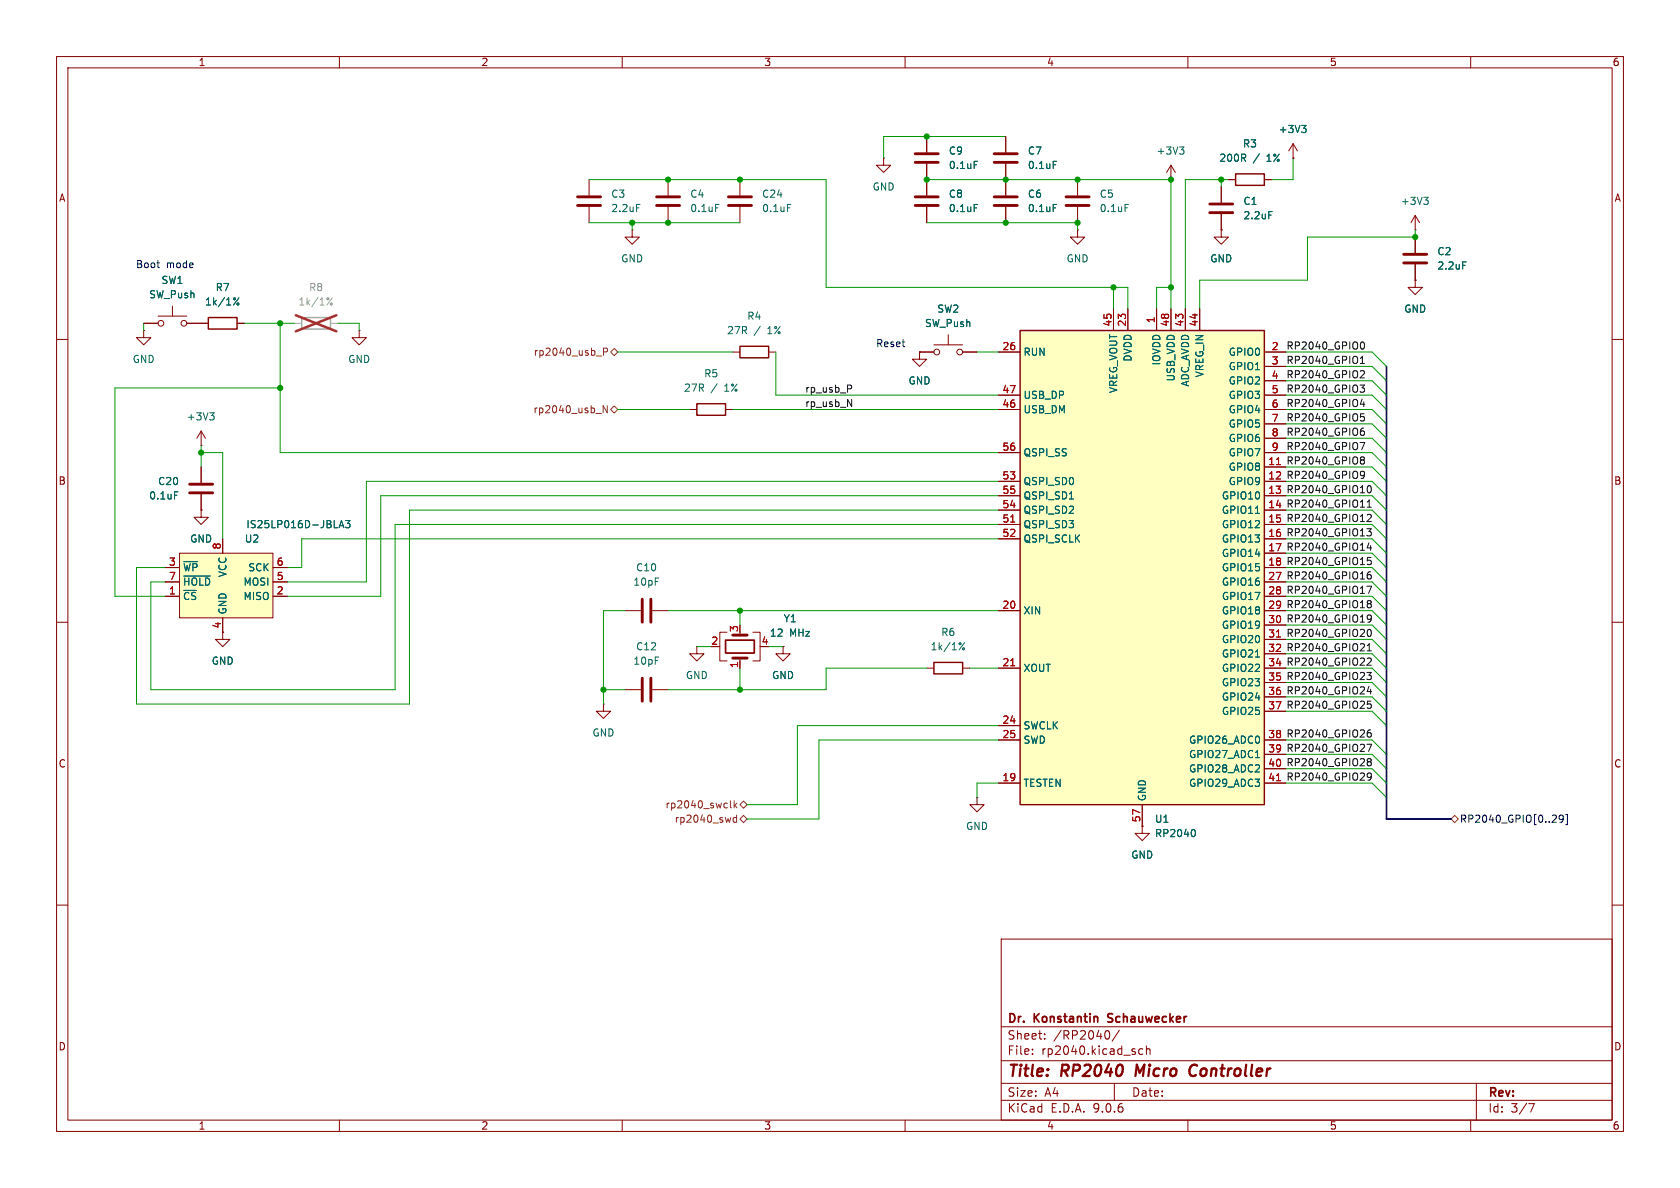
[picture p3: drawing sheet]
<svg xmlns="http://www.w3.org/2000/svg" width="297mm" height="210mm" viewBox="0 0 297 210" stroke-linecap="round" stroke-linejoin="round" font-family="sans-serif">
<g fill="none" stroke="#840000" stroke-width=".18">
<path d="M10 10h277v190h-277zM12 12h273v186h-273zM60 10v2M110 10v2M160 10v2M210 10v2M260 10v2M250.2 38.1l-.8 1.3M250.2 38.1l.8 1.3M250.2 38.1v2.5M35.6 57.2h1.2M41.9 57.2h1.3"/>
<path d="M63.5 58.4v1.3h1.3l-1.3 1.3-1.3-1.3h1.3M63.5 58.4h.1M250.2 40.6h.1M250.2 49.5v1.3h1.3l-1.3 1.3-1.3-1.3h1.3M250.2 49.5h.1M250.2 41.9v2.8M250.2 46.7v2.8M10 60h2M285 60h2M10 110h2M39.4 111.8v1.2h-1.3l1.3 1.3 1.2-1.3h-1.2M110.5 108h2.8"/>
<path d="M115.3 108h2.8M123.2 114.3v1.3h1.3l-1.3 1.2-1.3-1.2h1.3M123.2 114.3h.1M127 114.3h.3M128.5 111.8h-1.2v5h1.2M130.8 116.3v1.8M133.1 111.8h1.3v5h-1.3M163.8 118.1h1.3M170.2 118.1h1.2M285 110h2M110.5 121.9h2.8M115.3 121.9h2.8"/>
<path d="M10 160h2M177 166h108v32h-108zM285 160h2M60 198v2M110 198v2M160 198v2M177 194.5h108M177 191.5h108M177 187.5h108M177 181.5h108M182.5 186.3v.1M182.5 185.5v.1"/>
<path d="M184.7 183.6v.1M184.7 182.8v.1M195.7 182.2a.81 .81 0 0 1 .6 .6 .81 .81 0 0 1-.3 .8l-.3 .1M197 191.5v3M197.9 182.1l-1.3 2M202 185.5l-.4-.1-.3 .3v.4l.2 .2h.5M202.7 185.5l.2-.1 .3 .1 .1 .9M202.7 184.9v1.5M210 198v2M260 198v2M261 191.5v6.5M270.2 195.1h1l-.6 1.5"/>
</g>
<path d="M201 188.2l-.3 2M211.3 188.2a1.13 1.13 0 0 0-1 .7 1.13 1.13 0 0 0 .3 1.2l.2 .1 .5-.1" fill="none" stroke="#840000" stroke-width=".4"/>
<path d="M128.3 113.2h5v2.2h-5zM195.9 179.3v.5M195.8 180.6l.3 .1" fill="none" stroke="#840000" stroke-width=".3"/>
<path d="M36.8 56.1h5.1v2.1h-5.1zM165.1 117.1h5.1v2h-5.1z" fill="none" stroke="#840000" stroke-width=".25"/>
<g fill="none" stroke="#006464" stroke-width=".18">
<path d="M251.7 34.9h.8l-.4 .5M252.2 35.4l.3 .2v.3l-.3 .2M41.6 52.7v.3M42.2 52.6l-.9 1.3M258.6 46.3h.6M169.8 113.7v.2M170.5 113.6l-1 1.3"/>
<circle cx="42.1" cy="53.7" r=".18"/>
<circle cx="170.3" cy="114.7" r=".18"/>
</g>
<path d="M248.2 45h4M248.2 46.5h4M113.5 105.9v4.1M113.5 119.9v4.1M115.1 105.9v4.1M115.1 119.9v4.1M129.5 116.3h2.6M129.5 112.3h2.6" fill="none" stroke="#840000" stroke-width=".51"/>
<path d="M53.3 56.1h5.1v2.1h-5.1z" fill="none" stroke="#a1a1a1" stroke-width=".25"/>
<path d="M52.1 57.2h1.2M58.4 57.2h1.3" fill="none" stroke="#a1a1a1" stroke-width=".18"/>
<g fill="none" stroke="#989898" stroke-width=".18">
<path d="M58.1 52.7v.3M58.8 52.6l-1 1.3"/>
<circle cx="58.6" cy="53.7" r=".18"/>
</g>
<path d="M52.3 55.7l7.2 2.9M59.5 55.7l-7.2 2.9" fill="none" stroke="#e12e31" stroke-width=".46"/>
<path d="M31.7 97.8h16.6v11.4h-16.6z" fill="#ffffc2"/>
<g fill="none" stroke="#840000" stroke-width=".18">
<path d="M25.4 58.4v1.3h1.3l-1.3 1.3-1.3-1.3h1.3M25.4 58.4h.1M25.4 57.2h2.5M27.9 55.9h5.1M30.5 54.1v1.8M33 57.2h2.6M35.6 78.7h.1M35.6 76.2l.7 1.3M35.6 76.2l-.8 1.3M35.6 76.2v2.5M31.7 97.8h16.6v11.4h-16.6zM35.6 90.2v1.2h-1.3l1.3 1.3 1.2-1.3h-1.2"/>
<path d="M35.6 90.2h.1M35.6 82.6v2.7M35.6 87.4v2.8M39.4 95.3v2.5M29.2 100.3h2.5M29.2 102.9h2.5M29.2 105.4h2.5M39.4 109.2v2.6M48.3 100.3h2.5M48.3 102.9h2.5M48.3 105.4h2.5M106.7 124.5v1.2h1.2l-1.2 1.3-1.3-1.3h1.3"/>
<path d="M106.7 124.5h.1"/>
<circle cx="28.4" cy="57.2" r=".51"/>
<circle cx="32.5" cy="57.2" r=".51"/>
</g>
<path d="M37.1 73h.8l-.5 .5M37.6 73.5l.3 .2v.3l-.3 .2M30.9 86.9h.6M32.5 99.3h2.5M59.9 93.3l.5-1.3 .4 1.3M60.1 92.9h.6M61.1 92h.8l-.4 .5 .3 .1v.6l-.2 .1-.5-.1M32.5 101.8h4.7" fill="none" stroke="#006464" stroke-width=".18"/>
<path d="M33.5 85.6h4.1M33.5 87.1h4.1" fill="none" stroke="#840000" stroke-width=".51"/>
<path d="M180.3 58.4h43.2v83.8h-43.2z" fill="#ffffc2"/>
<path d="M218.4 30.7h5.1v2.1h-5.1zM180.3 58.4h43.2v83.8h-43.2zM123.2 71.4h5.1v2h-5.1zM130.8 61.2h5.1v2h-5.1z" fill="none" stroke="#840000" stroke-width=".25"/>
<g fill="none" stroke="#840000" stroke-width=".18">
<path d="M104.1 31.8v2.7M104.1 36.6v2.8M118.1 31.8v2.7M118.1 36.6v2.8M130.8 31.8v2.7M130.8 36.6v2.8M156.2 27.9v1.3h1.3l-1.3 1.3-1.3-1.3h1.3M156.2 27.9h.1M163.8 24.1v2.8M163.8 29v5.5M163.8 36.6v2.8M177.8 24.1v2.8"/>
<path d="M177.8 29v5.5M177.8 36.6v2.8M190.5 31.8v2.7M190.5 36.6v2.8M207 31.8h.1M207 29.2v2.6M207 29.2l-.8 1.3M207 29.2l.8 1.3M215.9 33v2.8M215.9 37.8v2.8M217.2 31.8h1.2M223.5 31.8h1.3"/>
<path d="M228.6 27.9h.1M228.6 25.4l-.8 1.3M228.6 25.4l.8 1.3M228.6 25.4v2.5M25.4 57.2h2.5M33 57.2h3.8M41.9 57.2h1.3M111.8 40.6v1.3h1.2l-1.2 1.3-1.3-1.3h1.3M111.8 40.6h.1M167.6 59.2v1.8M190.5 40.6v1.3h1.3l-1.3 1.3-1.3-1.3h1.3M190.5 40.6h.1"/>
<path d="M196.8 54.6v3.8M199.4 54.6v3.8M204.5 54.6v3.8M207 54.6v3.8M209.5 54.6v3.8M212.1 54.6v3.8M215.9 40.6v1.3h1.3l-1.3 1.3-1.3-1.3h1.3M215.9 40.6h.1M250.2 49.5h.1M250.2 41.9v2.8M250.2 46.7v2.8M121.9 72.4h1.3"/>
<path d="M128.3 72.4h1.2M129.5 62.2h1.3M135.9 62.2h1.3M162.6 62.2v1.3h1.2l-1.2 1.3-1.3-1.3h1.3M162.6 62.2h.1M162.6 62.2h2.5M165.1 61h5.1M170.2 62.2h2.5M176.5 62.2h3.8M176.5 69.9h3.8M176.5 72.4h3.8M223.5 62.2h3.8"/>
<path d="M223.5 69.9h3.8M223.5 72.4h3.8M223.5 64.8h3.8M223.5 67.3h3.8M223.5 74.9h3.8M223.5 77.5h3.8M35.6 90.2h.1M35.6 82.6v2.7M35.6 87.4v2.8M39.4 95.3v2.5M176.5 80h3.8M176.5 85.1h3.8"/>
<path d="M176.5 87.6h3.8M176.5 90.2h3.8M176.5 92.7h3.8M176.5 95.3h3.8M223.5 80h3.8M223.5 85.1h3.8M223.5 87.6h3.8M223.5 90.2h3.8M223.5 92.7h3.8M223.5 95.3h3.8M223.5 82.6h3.8M223.5 97.8h3.8"/>
<path d="M29.2 100.3h2.5M29.2 102.9h2.5M29.2 105.4h2.5M39.4 109.2v2.6M48.3 100.3h2.5M48.3 102.9h2.5M48.3 105.4h2.5M130.8 116.8v1.3M138.4 114.3v1.3h1.3l-1.3 1.2-1.2-1.2h1.2M138.4 114.3h.1M176.5 108h3.8M176.5 118.1h3.8"/>
<path d="M223.5 108h3.8M223.5 118.1h3.8M223.5 100.3h3.8M223.5 102.9h3.8M223.5 105.4h3.8M223.5 110.5h3.8M223.5 113h3.8M223.5 115.6h3.8M176.5 128.3h3.8M176.5 130.8h3.8M176.5 138.4h3.8M223.5 130.8h3.8"/>
<path d="M223.5 138.4h3.8M223.5 120.7h3.8M223.5 123.2h3.8M223.5 125.7h3.8M223.5 133.4h3.8M223.5 135.9h3.8M172.7 141v1.2h1.3l-1.3 1.3-1.3-1.3h1.3M172.7 141h.1M201.9 146.1v1.2h1.3l-1.3 1.3-1.2-1.3h1.2M201.9 146.1h.1M201.9 142.2v3.9"/>
<circle cx="165.6" cy="62.2" r=".51"/>
<circle cx="169.7" cy="62.2" r=".51"/>
</g>
<g fill="none" stroke="#006464" stroke-width=".18">
<path d="M112.5 36.1h.6M126.5 36.1h.6M139.2 36.1h.6M172.2 36.1h.6M172.2 28.5h.6M186.2 36.1h.6M186.2 28.5h.6M198.9 36.1h.6M208.5 26h.8l-.4 .5M209.1 26.5l.2 .2v.3l-.2 .2M224.3 37.4h.6M230.1 22.2h.8l-.4 .5"/>
<path d="M230.7 22.7l.2 .2v.3l-.2 .2M41.6 52.7v.3M42.2 52.6l-.9 1.3M258.6 46.3h.6M30.9 86.9h.6M32.5 99.3h2.5M59.9 93.3l.5-1.3 .4 1.3M60.1 92.9h.6M61.1 92h.8l-.4 .5 .3 .1v.6l-.2 .1-.5-.1M189.1 88.2h.7M221.9 90.7h.8M32.5 101.8h4.7"/>
<path d="M221.9 116.1h.8M221.9 133.9h.8M211 146.6a.79 .79 0 0 1 0 1.3"/>
<circle cx="42.1" cy="53.7" r=".18"/>
</g>
<path d="M178.7 92.3h.7M225.7 82.1h.7M178.7 117.7h.7M225.7 112.6h.7M225.7 138h.7" fill="none" stroke="#a90000" stroke-width=".18"/>
<g fill="none" stroke="#840000" stroke-width=".51">
<path d="M102.1 34.8h4.1M102.1 36.3h4.1M116.1 34.8h4M116.1 36.3h4M128.8 34.8h4M128.8 36.3h4M161.8 34.8h4.1M161.8 36.3h4.1M161.8 27.2h4.1M161.8 28.7h4.1M175.8 34.8h4M175.8 36.3h4"/>
<path d="M175.8 27.2h4M175.8 28.7h4M188.5 34.8h4M188.5 36.3h4M213.9 36.1h4M213.9 37.6h4"/>
</g>
<path d="M276.4 144.6l-.3 .3h-.2l-.3-.3 .2-.4 .3-.1 .2 .1a.84 .84 0 0 1-.3 1.2h-.2M276.8 144h.3v1.8h-.3" fill="none" stroke="#000084" stroke-width=".18"/>
<g fill="none" stroke="#725600" stroke-width=".18">
<path d="M105.4 73.1h.9M105.4 62.9h1M106.7 62.2l.6-.1 .1-.1v-.3l-.7-.2v1.3M107.4 71.7v1.3l-.8-1.3v1.3M107.9 72.4l.7-.6 .6 .6-.6 .6zM107.9 62.2l.7-.6 .6 .6-.6 .7zM129.1 141.5v1.1l.2 .2M129.8 141.5v1.3M129.9 142.3l.4 .5M130.2 144.1v1.3M130.2 144.6l-.3-.1-.3 .3 .1 .5h.5M130.3 142l-.5 .5"/>
<path d="M130.8 144.8l.6-.7 .7 .7-.7 .6zM130.8 142.2l.6-.6 .7 .6-.7 .7zM256.5 144.8l.7-.7 .6 .7-.6 .6z"/>
</g>
<g fill="none" stroke="#0f0f0f" stroke-width=".18">
<path d="M149.8 70.6l.8 1.3v-1.3M150.3 68.1l.3 .2-.1 .3-.2 .1M240.4 68.1h.8l-.4 .5 .4 .1v.4l-.2 .2h-.4M240.4 78.2h.9l-.6 1.3M240.5 64.3h.7M240.5 63.4l.4-.4v1.3M240.6 65.6l.4-.1 .2 .4-.8 .9h.8M240.6 73.7l.4-.1 .2 .3-.1 .5h-.5M240.6 73.1h.6M240.6 60.6l.2-.2a.68 .68 0 0 1 .4 .7 .68 .68 0 0 1-.4 .6l-.2-.1M240.6 76.2h.4l.2 .2-.1 .5h-.5M240.8 70.5l-.3 1h.8"/>
<path d="M241.1 75.7h-.4l-.1 .3M241.1 71v.9M240.6 80.8h.4l.2 .1v.2l-.2 .2M240.6 83.4l.4-.1 .2 .1a.84 .84 0 0 1-.3 1.2h-.3M240.6 81.3h.1M240.7 81.3h.3M240.7 81.3l-.1 .1M241 81.3l.2 .3v.3l-.2 .1h-.4M241.2 83.9l-.2 .2-.4-.1M241.6 93.5h.8l-.4 .5 .4 .1v.5l-.2 .1-.6-.1M241.7 91l.5-.1 .2 .4-.8 .9h.8M241.7 89.7h.7"/>
<path d="M241.7 88.8l.4-.4v1.3M241.8 86l.2-.2a.68 .68 0 0 1 .4 .7 .68 .68 0 0 1-.4 .6l-.2-.1-.1-.4zM242 95.9l-.3 1h.8M242.3 96.4v.9M242.4 98.5h-.6l-.1 .7 .2-.2 .4 .1 .1 .2v.4l-.2 .1-.5-.1M241.6 118.9h.8l-.4 .5 .4 .1v.5l-.2 .1-.6-.1M241.6 103.6h.9l-.6 1.3M241.7 116.4l.5-.1 .2 .4-.8 .9h.8M241.7 114.2l.4-.4v1.3M241.7 115.1h.7M241.8 111.4l.2-.2a.68 .68 0 0 1 .4 .7 .68 .68 0 0 1-.4 .6l-.2-.1-.1-.4zM241.9 106.7l-.2-.2 .2-.3h.3l.2 .2-.2 .3"/>
<path d="M241.9 106.7l-.2 .3 .1 .3 .1 .1h.4l.1-.2v-.2l-.2-.3M241.9 106.7h.3M242.3 101.1h-.4a.86 .86 0 0 0 0 1.3l.5-.2v-.4l-.2-.2h-.3l-.2 .2M242.4 109.3l-.2 .2-.4-.1-.1-.1 .1-.5 .4-.1 .2 .1a.84 .84 0 0 1-.3 1.2h-.3M241.6 131.6h.9l-.6 1.2M241.9 134.7l-.2-.3 .2-.3h.3l.2 .2-.2 .4M241.9 134.7l-.2 .2 .1 .4 .1 .1 .4-.1 .1-.2v-.2l-.2-.2M241.9 134.7h.3M242 121.3l-.3 1h.8M242.3 129l-.4 .1a.86 .86 0 0 0 0 1.2l.5-.1v-.4l-.2-.3h-.3l-.2 .3M242.3 121.8v.9M242.4 123.9h-.6l-.1 .7 .2-.2 .4 .1 .1 .2v.4l-.2 .1-.5-.1"/>
<path d="M242.4 137.2l-.2 .2h-.3l-.2-.2 .1-.5 .4-.1 .2 .2a.84 .84 0 0 1-.3 1.1h-.3"/>
</g>
<path d="M245.1 64.8v80h11.4" fill="none" stroke="#000084" stroke-width=".3"/>
<g fill="none" stroke="#009600" stroke-width=".18">
<path d="M104.1 31.8h41.9v19h53.4v3.8M104.1 39.4h26.7M111.8 39.4v1.2M163.8 31.8h43.2v22.8M163.8 39.4h26.7v1.2M177.8 24.1h-21.6v3.8M215.9 31.8v1.2M217.2 31.8h-7.7v22.8M228.6 27.9v3.9h-3.8M25.4 57.2v1.2M43.2 57.2h8.9M49.5 57.2v22.8h127"/>
<path d="M59.7 57.2h3.8v1.2M196.8 50.8v3.8M207 50.8h-2.5v3.8M250.2 40.6v1.3h-19.1v7.6h-19v5.1M35.6 78.7v3.9M49.5 68.6h-29.2v36.8h8.9M109.2 62.2h20.3M109.2 72.4h12.7M129.5 72.4h47M137.2 62.2v7.7h39.3M172.7 62.2h3.8M227.3 62.2h15.3l2.5 2.6"/>
<path d="M227.3 72.4h15.3l2.5 2.5M227.3 69.9h15.3l2.5 2.5M227.3 64.8h15.3l2.5 2.5M227.3 77.5h15.3l2.5 2.5M227.3 74.9h15.3l2.5 2.6M227.3 67.3h15.3l2.5 2.6M35.6 80h3.8v15.3M176.5 95.3h-123.2v5h-2.5M176.5 92.7h-106.7v29.2h-43.1v-19h2.5M176.5 85.1h-111.7v17.8h-14M176.5 90.2h-104.1v34.3h-48.3v-24.2h5.1M176.5 87.6h-109.2v17.8h-16.5"/>
<path d="M227.3 95.3h15.3l2.5 2.5M227.3 80h15.3l2.5 2.6M227.3 90.2h15.3l2.5 2.5M227.3 85.1h15.3l2.5 2.5M227.3 87.6h15.3l2.5 2.6M227.3 92.7h15.3l2.5 2.6M227.3 97.8h15.3l2.5 2.5M227.3 82.6h15.3l2.5 2.5M110.5 108h-3.8v16.5M118.1 108h58.4M123.2 114.3h2.5M130.8 108v2.5"/>
<path d="M130.8 118.1v3.8M135.9 114.3h2.5M163.8 118.1h-17.8v3.8h-27.9M171.4 118.1h5.1M227.3 118.1h15.3l2.5 2.6M227.3 102.9h15.3l2.5 2.5M227.3 115.6h15.3l2.5 2.5M227.3 110.5h15.3l2.5 2.5M227.3 100.3h15.3l2.5 2.6M227.3 108h15.3l2.5 2.5M227.3 105.4h15.3l2.5 2.6M227.3 113h15.3l2.5 2.6"/>
<path d="M106.7 121.9h3.8M176.5 130.8h-31.7v14h-12.7M176.5 128.3h-35.5v13.9h-8.9M176.5 138.4h-3.8v2.6M227.3 123.2h15.3l2.5 2.5M227.3 135.9h15.3l2.5 2.5M227.3 130.8h15.3l2.5 2.6M227.3 133.4h15.3l2.5 2.5M227.3 138.4h15.3l2.5 2.6M227.3 125.7h15.3l2.5 2.6M227.3 120.7h15.3l2.5 2.5"/>
</g>
<path d="M27.7 46.5h.5M28.1 47.3h.1" fill="none" stroke="#0000c2" stroke-width=".18"/>
<g fill="#009600" stroke="#009600" stroke-width=".18">
<circle cx="163.8" cy="31.8" r=".46"/>
<circle cx="163.8" cy="24.1" r=".46"/>
<circle cx="111.8" cy="39.4" r=".46"/>
<circle cx="118.1" cy="31.8" r=".46"/>
<circle cx="177.8" cy="39.4" r=".46"/>
<circle cx="130.8" cy="31.8" r=".46"/>
<circle cx="207" cy="50.8" r=".46"/>
<circle cx="196.8" cy="50.8" r=".46"/>
<circle cx="190.5" cy="39.4" r=".46"/>
<circle cx="190.5" cy="31.8" r=".46"/>
<circle cx="177.8" cy="31.8" r=".46"/>
<circle cx="207" cy="31.8" r=".46"/>
<circle cx="215.9" cy="31.8" r=".46"/>
<circle cx="118.1" cy="39.4" r=".46"/>
<circle cx="49.5" cy="57.2" r=".46"/>
<circle cx="49.5" cy="68.6" r=".46"/>
<circle cx="35.6" cy="80" r=".46"/>
<circle cx="130.8" cy="121.9" r=".46"/>
<circle cx="130.8" cy="108" r=".46"/>
<circle cx="106.7" cy="121.9" r=".46"/>
<circle cx="250.2" cy="41.9" r=".46"/>
</g>
<g font-size="2.8" fill="#840000">
<text x="178" y="190.9">Title:</text>
<text x="187.7" y="190.9">RP2040</text>
<text x="201.6" y="190.9">Micro</text>
<text x="211.9" y="190.9">Controller</text>
</g>
<g font-size="2.1" fill="#840000">
<text x="178" y="184">Sheet:</text>
<text x="178" y="181.2">Dr.</text>
<text x="182.9" y="181.2">Konstantin</text>
<text x="186.2" y="184">/RP2040/</text>
<text x="196.6" y="181.2">Schauwecker</text>
<text x="178" y="186.7">File:</text>
<text x="184.1" y="186.7">rp2040.kicad_sch</text>
<text x="178" y="196.9">KiCad</text>
<text x="178" y="194.1">Size:</text>
<text x="184.7" y="194.1">A4</text>
<text x="185.7" y="196.9">E.D.A.</text>
<text x="193.3" y="196.9">9.0.6</text>
<text x="200" y="194.1">Date:</text>
<text x="263" y="194.3">Rev:</text>
<text x="263" y="196.9">Id:</text>
<text x="267.1" y="196.9">3/7</text>
</g>
<g font-size="1.8" fill="#840000">
<text x="35" y="11.9">1</text>
<text x="85" y="11.9">2</text>
<text x="135" y="11.9">3</text>
<text x="185" y="11.9">4</text>
<text x="235" y="11.9">5</text>
<text x="285" y="11.9">6</text>
<text x="10.3" y="35.9">A</text>
<text x="285.3" y="35.9">A</text>
<text x="10.3" y="85.9">B</text>
<text x="285.3" y="85.9">B</text>
<text x="39.1" y="111.2" transform="rotate(-90 39.1 111.2)">4</text>
<text x="10.3" y="135.9">C</text>
<text x="285.3" y="135.9">C</text>
<text x="10.3" y="185.9">D</text>
<text x="285.3" y="185.9">D</text>
<text x="35" y="199.9">1</text>
<text x="85" y="199.9">2</text>
<text x="135" y="199.9">3</text>
<text x="185" y="199.9">4</text>
<text x="235" y="199.9">5</text>
<text x="285" y="199.9">6</text>
</g>
<g font-size="1.8" fill="#006464">
<text x="226" y="23.7">+3V3</text>
<text x="167.6" y="27.5">C9</text>
<text x="181.6" y="27.5">C7</text>
<text x="204.4" y="27.5">+3V3</text>
<text x="215.5" y="28.8">200R</text>
<text x="219.6" y="26.3">R3</text>
<text x="221.5" y="28.8">/</text>
<text x="224" y="28.8">1%</text>
<text x="108" y="35.2">C3</text>
<text x="121.9" y="35.2">C4</text>
<text x="134.6" y="35.2">C24</text>
<text x="154.2" y="33.9">GND</text>
<text x="167.6" y="35.2">C8</text>
<text x="167.6" y="30.1">0.1uF</text>
<text x="181.6" y="35.2">C6</text>
<text x="181.6" y="30.1">0.1uF</text>
<text x="194.3" y="35.2">C5</text>
<text x="108" y="37.7">2.2uF</text>
<text x="121.9" y="37.7">0.1uF</text>
<text x="134.6" y="37.7">0.1uF</text>
<text x="167.6" y="37.7">0.1uF</text>
<text x="181.6" y="37.7">0.1uF</text>
<text x="194.3" y="37.7">0.1uF</text>
<text x="219.7" y="36.4">C1</text>
<text x="219.7" y="39">2.2uF</text>
<text x="247.5" y="36.4">+3V3</text>
<text x="109.7" y="46.6">GND</text>
<text x="188.5" y="46.6">GND</text>
<text x="213.9" y="46.6">GND</text>
<text x="254" y="45.3">C2</text>
<text x="254" y="47.9">2.2uF</text>
<text x="26.3" y="52.9">SW_Push</text>
<text x="28.4" y="50.4">SW1</text>
<text x="38" y="51.7">R7</text>
<text x="36.2" y="54.2">1k/1%</text>
<text x="128.4" y="59.3">27R</text>
<text x="132" y="56.7">R4</text>
<text x="133.3" y="59.3">/</text>
<text x="135.8" y="59.3">1%</text>
<text x="163.4" y="58">SW_Push</text>
<text x="165.6" y="55.5">SW2</text>
<text x="248.2" y="55.5">GND</text>
<text x="23.4" y="64.4">GND</text>
<text x="61.5" y="64.4">GND</text>
<text x="180.8" y="63.1">RUN</text>
<text x="200.3" y="64" transform="rotate(-90 200.3 64)">DVDD</text>
<text x="205.3" y="64.7" transform="rotate(-90 205.3 64.7)">IOVDD</text>
<text x="217.1" y="63.1">GPIO0</text>
<text x="217.1" y="65.6">GPIO1</text>
<text x="120.8" y="69.4">27R</text>
<text x="124.4" y="66.9">R5</text>
<text x="125.7" y="69.4">/</text>
<text x="128.2" y="69.4">1%</text>
<text x="160.5" y="68.2">GND</text>
<text x="180.8" y="70.7">USB_DP</text>
<text x="197.7" y="69.6" transform="rotate(-90 197.7 69.6)">VREG_VOUT</text>
<text x="207.9" y="67.5" transform="rotate(-90 207.9 67.5)">USB_VDD</text>
<text x="210.4" y="68.4" transform="rotate(-90 210.4 68.4)">ADC_AVDD</text>
<text x="213" y="66.8" transform="rotate(-90 213 66.8)">VREG_IN</text>
<text x="217.1" y="68.2">GPIO2</text>
<text x="217.1" y="70.7">GPIO3</text>
<text x="32.9" y="74.5">+3V3</text>
<text x="180.8" y="73.3">USB_DM</text>
<text x="217.1" y="73.3">GPIO4</text>
<text x="217.1" y="75.8">GPIO5</text>
<text x="180.8" y="80.9">QSPI_SS</text>
<text x="217.1" y="78.3">GPIO6</text>
<text x="217.1" y="80.9">GPIO7</text>
<text x="217.1" y="83.4">GPIO8</text>
<text x="26.3" y="88.5">0.1uF</text>
<text x="27.8" y="86">C20</text>
<text x="180.8" y="86">QSPI_SD0</text>
<text x="180.8" y="88.5">QSPI_SD1</text>
<text x="215.9" y="88.5">GPIO10</text>
<text x="217.1" y="86">GPIO9</text>
<text x="43.5" y="93.6">IS25LP016D-JBLA3</text>
<text x="180.8" y="91">QSPI_SD2</text>
<text x="180.8" y="93.6">QSPI_SD3</text>
<text x="215.9" y="91">GPIO11</text>
<text x="215.9" y="93.6">GPIO12</text>
<text x="32.3" y="101.2">~{WP}</text>
<text x="33.5" y="96.1">GND</text>
<text x="43.2" y="96.1">U2</text>
<text x="43.8" y="101.2">SCK</text>
<text x="112.4" y="101.2">C10</text>
<text x="180.8" y="96.1">QSPI_SCLK</text>
<text x="215.9" y="96.1">GPIO13</text>
<text x="215.9" y="98.7">GPIO14</text>
<text x="215.9" y="101.2">GPIO15</text>
<text x="32.3" y="103.7">~{HOLD}</text>
<text x="32.3" y="106.3">~{CS}</text>
<text x="40.2" y="102.1" transform="rotate(-90 40.2 102.1)">VCC</text>
<text x="43" y="103.7">MOSI</text>
<text x="43" y="106.3">MISO</text>
<text x="111.9" y="103.7">10pF</text>
<text x="215.9" y="103.7">GPIO16</text>
<text x="215.9" y="106.3">GPIO17</text>
<text x="40.2" y="108.7" transform="rotate(-90 40.2 108.7)">GND</text>
<text x="136" y="112.8">12</text>
<text x="138.4" y="110.2">Y1</text>
<text x="139.6" y="112.8">MHz</text>
<text x="166.3" y="112.6">R6</text>
<text x="180.8" y="108.8">XIN</text>
<text x="215.9" y="108.8">GPIO18</text>
<text x="215.9" y="111.4">GPIO19</text>
<text x="215.9" y="113.9">GPIO20</text>
<text x="37.3" y="117.7">GND</text>
<text x="111.9" y="117.7">10pF</text>
<text x="112.4" y="115.2">C12</text>
<text x="164.4" y="115.2">1k/1%</text>
<text x="180.8" y="119">XOUT</text>
<text x="215.9" y="116.4">GPIO21</text>
<text x="215.9" y="119">GPIO22</text>
<text x="121.2" y="120.2">GND</text>
<text x="136.4" y="120.2">GND</text>
<text x="215.9" y="121.5">GPIO23</text>
<text x="215.9" y="124.1">GPIO24</text>
<text x="104.6" y="130.4">GND</text>
<text x="180.8" y="129.1">SWCLK</text>
<text x="180.8" y="131.7">SWD</text>
<text x="210.1" y="131.7">GPIO26_ADC0</text>
<text x="215.9" y="126.6">GPIO25</text>
<text x="210.1" y="134.2">GPIO27_ADC1</text>
<text x="210.1" y="136.8">GPIO28_ADC2</text>
<text x="180.8" y="139.3">TESTEN</text>
<text x="202.8" y="141.7" transform="rotate(-90 202.8 141.7)">GND</text>
<text x="210.1" y="139.3">GPIO29_ADC3</text>
<text x="170.7" y="146.9">GND</text>
<text x="204.1" y="145.6">U1</text>
<text x="204.1" y="148.2">RP2040</text>
<text x="199.9" y="152">GND</text>
</g>
<g font-size="1.8" fill="#0000c2">
<text x="23.9" y="47.6">Boot</text>
<text x="29.4" y="47.6">mode</text>
<text x="154.8" y="61.6">Reset</text>
</g>
<g font-size="1.8" fill="#989898">
<text x="54.5" y="51.7">R8</text>
<text x="52.7" y="54.2">1k/1%</text>
</g>
<g font-size="1.8" fill="#a90000">
<text x="196.6" y="57.8" transform="rotate(-90 196.6 57.8)">45</text>
<text x="199.1" y="57.8" transform="rotate(-90 199.1 57.8)">23</text>
<text x="204.2" y="57.2" transform="rotate(-90 204.2 57.2)">1</text>
<text x="206.8" y="57.8" transform="rotate(-90 206.8 57.8)">48</text>
<text x="209.3" y="57.8" transform="rotate(-90 209.3 57.8)">43</text>
<text x="211.8" y="57.8" transform="rotate(-90 211.8 57.8)">44</text>
<text x="177.1" y="62">26</text>
<text x="224.7" y="62">2</text>
<text x="224.7" y="64.5">3</text>
<text x="177.1" y="69.6">47</text>
<text x="224.7" y="67.1">4</text>
<text x="224.7" y="69.6">5</text>
<text x="177.1" y="72.1">46</text>
<text x="224.7" y="72.1">6</text>
<text x="224.7" y="74.7">7</text>
<text x="224.7" y="77.2">8</text>
<text x="177.1" y="79.8">56</text>
<text x="224.1" y="82.3">11</text>
<text x="224.7" y="79.8">9</text>
<text x="177.1" y="84.8">53</text>
<text x="177.1" y="87.4">55</text>
<text x="177.1" y="89.9">54</text>
<text x="224.1" y="84.8">12</text>
<text x="224.1" y="87.4">13</text>
<text x="224.1" y="89.9">14</text>
<text x="177.1" y="92.5">51</text>
<text x="177.1" y="95">52</text>
<text x="224.1" y="92.5">15</text>
<text x="224.1" y="95">16</text>
<text x="29.8" y="100.1">3</text>
<text x="39.1" y="97.2" transform="rotate(-90 39.1 97.2)">8</text>
<text x="48.8" y="100.1">6</text>
<text x="224.1" y="97.5">17</text>
<text x="224.1" y="100.1">18</text>
<text x="29.8" y="102.6">7</text>
<text x="29.8" y="105.2">1</text>
<text x="48.8" y="102.6">5</text>
<text x="48.8" y="105.2">2</text>
<text x="177.1" y="107.7">20</text>
<text x="224.1" y="102.6">27</text>
<text x="224.1" y="105.2">28</text>
<text x="224.1" y="107.7">29</text>
<text x="130.6" y="111.8" transform="rotate(-90 130.6 111.8)">3</text>
<text x="224.1" y="110.2">30</text>
<text x="224.1" y="112.8">31</text>
<text x="125.7" y="114">2</text>
<text x="130.6" y="118.2" transform="rotate(-90 130.6 118.2)">1</text>
<text x="134.5" y="114">4</text>
<text x="177.1" y="117.9">21</text>
<text x="224.1" y="115.3">32</text>
<text x="224.1" y="117.9">34</text>
<text x="224.1" y="120.4">35</text>
<text x="224.1" y="122.9">36</text>
<text x="224.1" y="125.5">37</text>
<text x="177.1" y="128">24</text>
<text x="177.1" y="130.6">25</text>
<text x="224.1" y="130.6">38</text>
<text x="224.1" y="133.1">39</text>
<text x="224.1" y="135.6">40</text>
<text x="177.1" y="138.2">19</text>
<text x="224.1" y="138.2">41</text>
<text x="201.7" y="145.5" transform="rotate(-90 201.7 145.5)">57</text>
</g>
<g font-size="1.8" fill="#725600">
<text x="94.3" y="63.1">rp2040_usb_P</text>
<text x="94.2" y="73.3">rp2040_usb_N</text>
<text x="117.5" y="143.1">rp2040_swclk</text>
<text x="119.2" y="145.6">rp2040_swd</text>
</g>
<g font-size="1.8" fill="#0f0f0f">
<text x="227.3" y="64.4">RP2040_GPIO1</text>
<text x="227.3" y="61.9">RP2040_GPIO0</text>
<text x="142.2" y="69.5">rp_usb_P</text>
<text x="227.3" y="67">RP2040_GPIO2</text>
<text x="227.3" y="69.5">RP2040_GPIO3</text>
<text x="142.2" y="72">rp_usb_N</text>
<text x="227.3" y="74.6">RP2040_GPIO5</text>
<text x="227.3" y="77.1">RP2040_GPIO6</text>
<text x="227.3" y="72">RP2040_GPIO4</text>
<text x="227.3" y="82.2">RP2040_GPIO8</text>
<text x="227.3" y="79.7">RP2040_GPIO7</text>
<text x="227.3" y="89.8">RP2040_GPIO11</text>
<text x="227.3" y="87.3">RP2040_GPIO10</text>
<text x="227.3" y="84.7">RP2040_GPIO9</text>
<text x="227.3" y="92.4">RP2040_GPIO12</text>
<text x="227.3" y="94.9">RP2040_GPIO13</text>
<text x="227.3" y="97.4">RP2040_GPIO14</text>
<text x="227.3" y="100">RP2040_GPIO15</text>
<text x="227.3" y="102.5">RP2040_GPIO16</text>
<text x="227.3" y="105.1">RP2040_GPIO17</text>
<text x="227.3" y="107.6">RP2040_GPIO18</text>
<text x="227.3" y="110.1">RP2040_GPIO19</text>
<text x="227.3" y="112.7">RP2040_GPIO20</text>
<text x="227.3" y="117.8">RP2040_GPIO22</text>
<text x="227.3" y="115.2">RP2040_GPIO21</text>
<text x="227.3" y="122.8">RP2040_GPIO24</text>
<text x="227.3" y="125.4">RP2040_GPIO25</text>
<text x="227.3" y="120.3">RP2040_GPIO23</text>
<text x="227.3" y="130.5">RP2040_GPIO26</text>
<text x="227.3" y="133">RP2040_GPIO27</text>
<text x="227.3" y="135.5">RP2040_GPIO28</text>
<text x="227.3" y="138.1">RP2040_GPIO29</text>
</g>
<text font-size="1.8" fill="#000084" x="258" y="145.6">RP2040_GPIO[0..29]</text>
</svg>
